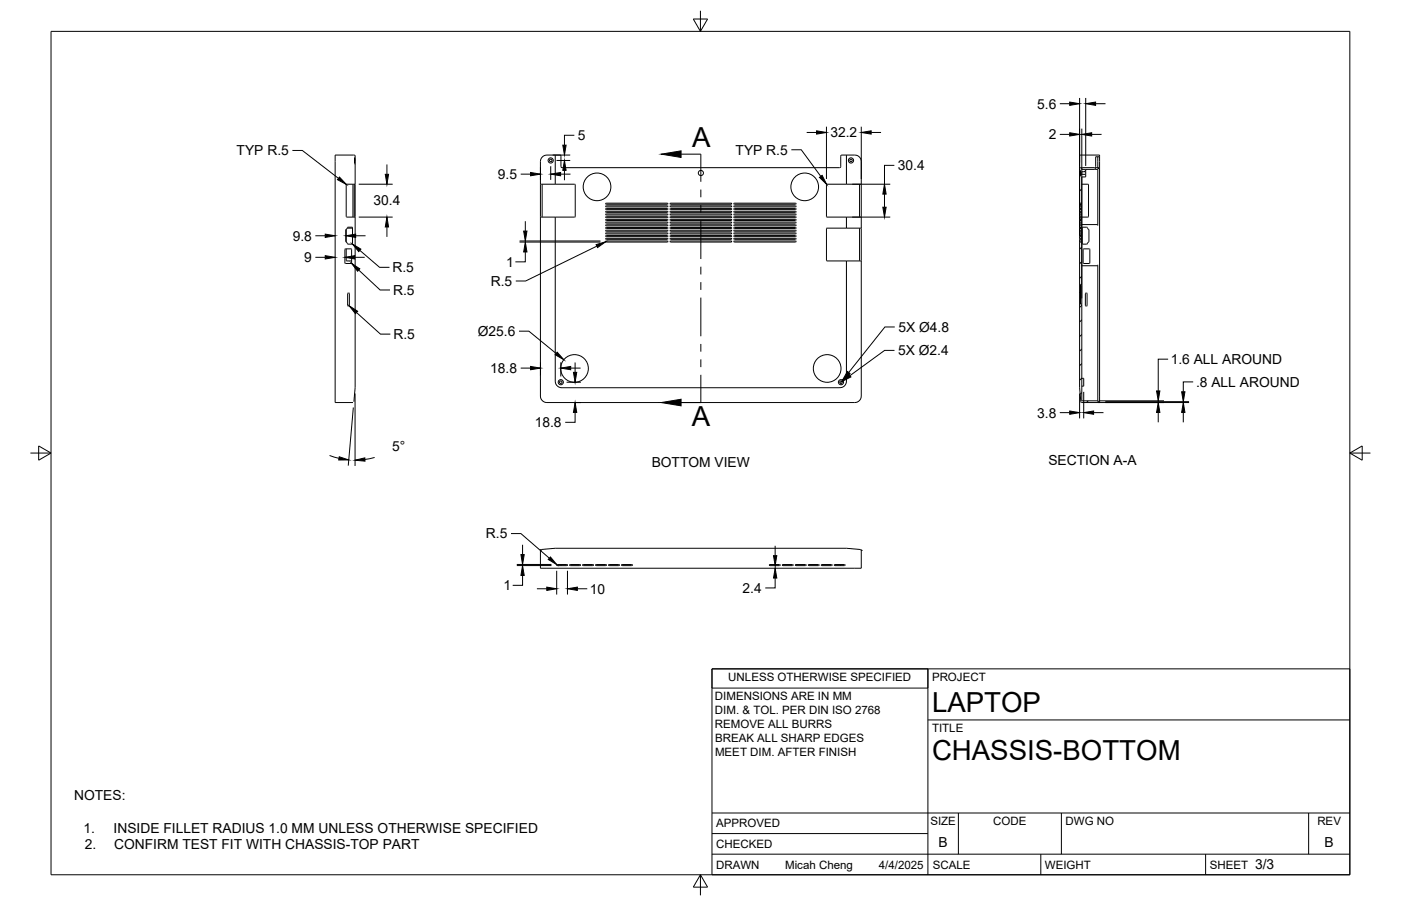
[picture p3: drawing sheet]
<svg xmlns="http://www.w3.org/2000/svg" width="432mm" height="279mm" viewBox="0 0 432 279" stroke-linecap="round" stroke-linejoin="round" font-family="sans-serif">
<!-- layer: Visible -->
<g fill="none" stroke="#000" stroke-width=".31">
<path d="M106.7 57v9.8l2.1 .2M108.8 56.8v10.2M108.8 56.8h.7M108.8 56.8l-2.1 .2M109.2 56.8v10.2M109.3 48.7v1.6zM109.5 56.8l-.1-8.8-.2-.2h-5.9v76.3h5.5M109.5 56.8v10.2M166.6 56.8v-7a2.02 2.02 0 0 1 2-2l4.1 .1 .2 3.5 .3 .3h85.6l.3-.3 .2-3.5 4.1-.1a2.02 2.02 0 0 1 2.1 2v7M166.6 56.8h10.5l.2 .2M166.6 56.8v10.2M167.1 56.8v10.2"/>
<path d="M171.2 47.8l-.1 9M177.3 57l-.1 9.9-10.6 .1M254.7 57l.1 9.9 10.7 .1M260.9 47.8v9M264.9 56.8v10.2M265.5 56.8v10.2M265.5 56.8h-10.6l-.2 .2M332.7 52.6v1.6M332.7 48.1v4.5M332.7 54.2v8.5M332.7 52.6h.3v1.6h-.3M332.8 48.1l.2-.3h5.9v.5"/>
<path d="M333.4 51.7h-.5l-.1 .3M333.4 51.7v.5h4.2M333.4 51.7h4.2M333.4 56.8l2.1 .2M334.6 53v.8M334.6 53h-1.2v.8h1.2M334.6 53.8v.8h-1.2v8.1M334.6 52.2v.8M335.5 57v9.8l-2.1 .2M337.6 51.7h1.3M337.6 52.2h.7M337.6 51.7v.5"/>
<path d="M338.3 48.3v3.4M338.9 48.3h-1.2v3.4M338.9 48.3v75.6M338.9 52h-.6v17.3M106.6 70.9l.6-.8h1.4v5.1l-1.3 .1-.7-.8v-3.6M106.7 76.8l.1 3.6 1.6 .1M106.7 70.7v3.9M107 70.4h1.6M108.8 67h.7M109.5 67v52.6l-.4 4.3M166.6 67v55.1a2.02 2.02 0 0 0 2 2h94.8a2.02 2.02 0 0 0 2.1-2v-41.6M171.1 67v50.5a2.25 2.25 0 0 0 3 2.1h84.3a2.14 2.14 0 0 0 2.5-2.6v-36.5"/>
<path d="M186.7 64.4l19-.1 .1 .2-.1 .1h-18.9zM186.7 67.7l19-.1 .1 .2-.1 .2h-18.9zM186.7 69.4l19-.1 .1 .2-.1 .2-18.9-.1zM186.7 71h19l.1 .1-.1 .2h-18.9zM186.7 72.7l19-.1 .1 .2-.1 .2h-18.9zM186.7 74.4l19-.1 .1 .2-.1 .1h-18.9zM186.7 73.5h19l.1 .1-.1 .2h-18.9zM186.7 71.9l19-.1 .1 .2-.1 .2-18.9-.1zM186.7 68.5h19l.1 .1-.1 .2h-18.9zM186.7 66.9l19-.1 .1 .2-.1 .1h-18.9zM186.7 65.2h19l.1 .1-.1 .2h-18.9zM186.7 63.5h19l.1 .1-.1 .2h-18.9z"/>
<path d="M186.8 63h18.9M186.8 66.3h18.9M186.8 70.5h18.9M186.8 66.3l-.1-.2 .1-.1h18.9l.1 .1-.1 .2M186.8 63v-.3h18.9l.1 .1-.1 .2M186.8 70.5l-.1-.2 .1-.2h18.9l.1 .2-.1 .2M206.6 74.4l18.8-.1 .1 .2-.2 .2-18.6-.1zM206.6 72.7l18.8-.1 .1 .2-.2 .2h-18.6zM206.6 71h18.8l.1 .1-.2 .2h-18.6zM206.6 69.4l18.8-.1 .1 .2-.2 .2-18.6-.1zM206.6 67.7l18.8-.1 .1 .2-.2 .2h-18.6zM206.6 64.4l18.8-.1 .1 .2-.2 .1h-18.6z"/>
<path d="M206.6 63.5h18.8l.1 .1-.2 .2h-18.6zM206.6 65.2h18.8l.1 .1-.2 .2h-18.6zM206.6 66.9l18.8-.1 .1 .2-.2 .1h-18.6zM206.6 68.5h18.8l.1 .1-.2 .2h-18.6zM206.6 71.9l18.8-.1 .1 .2-.2 .2-18.6-.1zM206.6 73.5h18.8l.1 .1-.2 .2h-18.6zM206.7 63h18.6M206.7 66.3h18.6M206.7 70.5h18.6M206.7 63l-.2-.2 .2-.1h18.6l.2 .1-.1 .2M206.7 66.3l-.2-.2 .2-.1h18.6l.2 .1-.1 .2M206.7 70.5l-.2-.2 .2-.2h18.6l.2 .2-.1 .2"/>
<path d="M226.3 65.2h18.9l.1 .1-.1 .2h-18.9M226.3 69.3h18.9l.1 .2-.1 .1-18.9 .1M226.3 68.5h18.9l.1 .1-.1 .2h-18.9M226.3 67.6h18.9l.1 .2-.1 .2h-18.9M226.3 72.6h18.9l.1 .2-.1 .2h-18.9M226.3 73.5h18.9l.1 .1-.1 .2h-18.9M226.3 64.3h18.9l.1 .2-.1 .1h-18.9M226.3 62.7h18.9l.1 .1-.1 .2M226.3 71.8h18.9l.1 .2-.1 .1-18.9 .1M226.3 66.8h18.9l.1 .2-.1 .1h-18.9M226.3 70.1h18.9l.1 .2-.1 .2M226.3 66h18.9l.1 .1-.1 .2"/>
<path d="M226.3 71h18.9l.1 .1-.1 .2h-18.9M226.3 74.3h18.9l.1 .2-.1 .1-18.9 .1M226.3 63.5h18.9l.1 .1-.1 .2h-18.9M226.3 63h18.9M226.3 66.3h18.9M226.3 70.5h18.9M226.3 65.2l-.1 .1 .1 .2M226.3 69.3l-.1 .2 .1 .1M226.3 68.5l-.1 .1 .1 .2M226.3 67.6l-.1 .2 .1 .2M226.3 72.6l-.1 .2 .1 .2M226.3 73.5l-.1 .1 .1 .2"/>
<path d="M226.3 64.3l-.1 .2 .1 .1M226.3 62.7l-.1 .1 .1 .2M226.3 71.8l-.1 .2 .1 .1M226.3 66.8l-.1 .2 .1 .1M226.3 70.1l-.1 .2 .1 .2M226.3 66l-.1 .1 .1 .2M226.3 71l-.1 .1 .1 .2M226.3 74.3l-.1 .2 .1 .1M226.3 63.5l-.1 .1 .1 .2M260.9 67v3.4M264.9 70.4v10.1M265.5 70.4l-10.6-.1-.2 .2 .1 9.9 10.7 .1"/>
<path d="M265.5 70.4v10.1M265.5 67v3.4M332.7 74.7v44.9l.4 4.3 .3 .2h5.5v-.2M332.7 74.3v.4M332.7 73.5v.3M332.7 72.6v.4M332.7 71.8v.4M332.7 71v.3M332.7 70.1v.4M332.7 69.3v.4M332.7 68.5v.3M332.7 67.6v.4"/>
<path d="M332.7 66.8v.3M332.7 66v.3M332.7 65.2v.3M332.7 64.3v.3M332.7 63.5v.3M332.7 62.7v.3M332.7 63h.7M332.7 62.7h.7M332.7 64.6h.7M332.7 64.3h.7M332.7 66.3h.7M332.7 66h.7"/>
<path d="M332.7 68h.7M332.7 67.6h.7M332.7 69.7h.7M332.7 69.3h.7M332.7 71.3h.7M332.7 71h.7M332.7 73h.7M332.7 72.6h.7M332.7 65.5h.7M332.7 65.2h.7M332.7 74.7h.7M332.7 74.3h.7"/>
<path d="M332.7 68.8h.7M332.7 68.5h.7M332.7 73.8h.7M332.7 73.5h.7M332.7 63.8h.7M332.7 63.5h.7M332.7 67.1h.7M332.7 66.8h.7M332.7 70.5h.7M332.7 70.1h.7M332.7 72.2h.7M332.7 71.8h.7"/>
<path d="M332.7 63v.5M332.7 63.8v.5M332.7 64.6v.6M332.7 65.5v.5M332.7 66.3v.5M332.7 67.1v.5M332.7 68v.5M332.7 68.8v.5M332.7 69.7v.4M332.7 70.5v.5M332.7 71.3v.5M332.7 72.2v.4"/>
<path d="M332.7 73v.5M332.7 73.8v.5M333.4 62.7v.3M333.4 63.5v.3M333.4 64.3v.3M333.4 65.2v.3M333.4 66v.3M333.4 66.8v.3M333.4 67.6v.4M333.4 68.5v.3M333.4 69.3v.4M333.4 70.1v.4"/>
<path d="M333.4 71v.3M333.4 71.8v.4M333.4 72.6v.4M333.4 73.5v.3M333.4 74.3v.4M333.4 63v.5M333.4 63.8v.5M333.4 64.6v.6M333.4 65.5v.5M333.4 66.3v.5M333.4 67.1v.5M333.4 68v.5"/>
<path d="M333.4 68.8v.5M333.4 69.7v.4M333.4 70.5v.5M333.4 71.3v.5M333.4 72.2v.4M333.4 73v.5M333.4 73.8v.5M333.4 74.7v13M333.4 69.3h4.9M333.8 76.9v4.2M333.8 76.9l2-.1 .1 4.3-.2 .1M335.6 70.9l-.6-.8h-1.4v5.1l1.3 .1 .7-.8v-3.6"/>
<path d="M338.3 69.3v.3M106.5 81.3h1.7M106.5 81.2l-.2-.1 .2-4.3 1.9 .1-.2 4.3M107.2 90.4l.5 .1v3.7l-.2 .2-.4-.2zM333.4 87.7v6.1M333.4 93.8v29.8h4.9M333.4 87.7h-.4v6.1h.4M333.4 82h4.9M333.8 81.1l.2 .1M334 81.3h1.7M334.5 90.6v3.6M334.5 90.5l.4-.1 .1 .1v3.7l-.3 .2-.2-.2"/>
<path d="M338.3 81.6v.4M338.3 82v41.6M333.4 116.7h.6v2.4h-.6M338.3 123.6v.3h.6M166.6 169.7l.2-.2 4.3-.4h89.8l4.3 .4 .3 .2M166.6 169.7h.1M166.6 169.7v5.5h98.9v-5.5M171.6 174.1l3.3 .2-.2 .1h-3zM172.9 174.1v.3M175.6 174.1l3.3 .2-3.2 .1zM179.6 174.1l3.3 .2-3.2 .1zM183.7 174.1h3"/>
<path d="M183.7 174.4h3M183.7 174.1l-.1 .2 .1 .1M186.7 174.1l.2 .2-.2 .1M187.7 174.1h3M187.7 174.4h3M187.7 174.1l-.1 .2 .1 .1M190.7 174.1l.2 .2-.2 .1M191.6 174.1l3.3 .2-3.2 .1zM237.3 174.1h3M237.3 174.4h3M237.3 174.1l-.2 .2 .2 .1M240.3 174.1l.2 .2-.2 .1"/>
<path d="M241.3 174.1h3M241.3 174.4h3M241.3 174.1l-.2 .2 .2 .1M244.3 174.1l.2 .2-.2 .1M245.2 174.1l3.3 .2-.2 .1h-3zM249.2 174.1l3.3 .2-.2 .1h-3zM253.2 174.1l3.3 .2-.2 .1h-3zM257.2 174.1l3.3 .2-.2 .1h-3zM259.1 174.1v.3M265.5 169.7h.1"/>
<circle cx="169.7" cy="49.5" r=".81"/>
<circle cx="169.7" cy="49.5" r=".39"/>
<circle cx="184" cy="57.6" r="4.3"/>
<circle cx="216" cy="53.4" r=".79"/>
<circle cx="248" cy="57.6" r="4.3"/>
<circle cx="262.3" cy="49.5" r=".8"/>
<circle cx="262.3" cy="49.5" r=".39"/>
<circle cx="172.8" cy="117.9" r=".39"/>
<circle cx="172.8" cy="117.9" r=".79"/>
<circle cx="177.1" cy="113.6" r="4.3"/>
<circle cx="254.9" cy="113.6" r="4.3"/>
<circle cx="259.2" cy="117.9" r=".39"/>
<circle cx="259.2" cy="117.9" r=".79"/>
</g>
<!-- layer: Border -->
<path d="M15.7 9.7h400.3v260.1h-400.3zM213.7 5.9h4.4l-2.2 3.8zM215.9 3.3v6.4M9.4 139.7h6.3M11.9 137.5l3.8 2.2-3.8 2.2zM416 139.7h6.4M416 139.7l3.8-2.2v4.4zM215.9 269.8l2.2 3.8h-4.4zM215.9 269.8v6.3" fill="none" stroke="#000" stroke-width=".31"/>
<!-- layer: Titleblock -->
<path d="M219.4 206.3h196.6v63.5h-196.6zM286 206.3v63.5M286 222h130M219.4 257.1h66.6M219.4 250.7h196.6M295.4 250.7v12.7M327.1 250.7v12.7M403.3 250.7v12.7M219.4 263.4h196.6M320.8 263.4v6.4M371.6 263.4v6.4" fill="none" stroke="#000" stroke-width=".31"/>
<!-- layer: Custom Tables -->
<path d="M219.4 206.3h66.6v5.9h-66.6z" fill="none" stroke="#000" stroke-width=".31"/>
<!-- layer: Hatching -->
<g fill="none" stroke="#000" stroke-width=".31">
<path d="M333.4 53.7l-.7 .7M333.4 58.2l-.7 .7M334.6 52.6l-.4 .4M333 72.2l-.3 .2M333.2 63l-.5 .4M333.4 67.2l-.4 .4M333.4 71.7l-.1 .1M333.4 76.2l-.7 .7M333 90.1l-.3 .2M333.4 80.7l-.7 .6M333.4 85.2l-.7 .7M333.4 94.1l-.7 .7"/>
<path d="M333.4 98.6l-.7 .7M333.4 103.1l-.7 .7M333.4 107.6l-.7 .7M333.4 112.1l-.7 .7M333.4 116.6l-.7 .7M333.4 121.1l-.5 .5M335.4 123.6l-.5 .5"/>
</g>
<!-- layer: Section Lines -->
<path d="M209.9 47.5h6.1v8.6M216 58.5v2.3M216 63.2v2.4M216 68v11.9M216 82.3v2.3M216 87v2.4M216 91.8v11.9M216 106.1v2.4M216 110.8v2.4M216 115.6v8.5h-6.1" fill="none" stroke="#000" stroke-width=".31"/>
<path d="M203.8 47.5l6.1-1v2.1zM203.8 124.1l6.1-1v2.1z" fill="#000" stroke="#000" stroke-width=".31"/>
<!-- layer: FD_Dimensions -->
<g fill="none" stroke="#000" stroke-width=".31">
<path d="M254.7 39.1v16.1M265.5 39.1v16.1M326.6 32h3.1M332.7 30.2v42.7M333.4 39.7v52.3M334.6 30.2v21M337.7 32h3M90.1 46.4h3.1l11.1 8.6M110.6 56.8h10.4M119.3 50.7v3.1M160.5 53.7h3M166.6 51.6v3.9"/>
<path d="M169.7 51.3v4.2M170.3 47.8h5.4M171.5 49.5h4.2M172.8 53.7h3M174 52.5v3.1M177 41.7h-3v3.1M243.9 46.2h3.1l6 8.2M248.6 40.9h3.1M262.7 56.8h11.7M268.5 40.9h3M272.6 59.9v4M275.7 51h-3.1v5.8"/>
<path d="M326.6 41.4h3.1M336.5 41.4h3M97.2 72.7h3M97.2 79.4h3M109.3 79.4h3.1M109.6 72.7h3.1M110.6 67h10.4M110.9 77.2l6.1 5.2h3M119.3 70v3M160.1 74.3h25M160.1 74.7h25M161.9 77.7v3.1h-3"/>
<path d="M161.9 68.2v3.1M184 75.9l-22 10.8h-3M262.7 67h11.7M109.9 96.4l7.4 6.6h3M110.6 83.3l6.6 6.1h3M160 102.1h3l8.4 6.9M160.5 113.5h3M166.6 111.7v4M172.8 111.7v4.4M174.6 117.9h4.4M175.9 113.5h3M177.2 111.8v3"/>
<path d="M275.7 108.1h-3.1l-10.6 7.7M275.8 100.8h-3.1l-11.1 14.1M360 110.8h-3v9.8M367.7 117.8h-3v3M108.9 125.7l-1.6 17.9M109.4 121.3v22.4M177.2 127.2v3h-3M177.2 124.1h1.8M326.6 127.3h3.1M332.7 121.3v7.7M334 120.8v8.2M337.1 127.3h3"/>
<path d="M338.6 124.1h27.9M338.6 123.6h20.2M340.7 123.9h25.8M357 127.2v3M364.7 127.2v3M101.6 140.5l2.9 .8M115.5 141.1l-3 .6M157.5 164.5h3l8.8 7.6M159.3 174.1h10.7M159.3 174.4h10.7M161.1 177.5v3h-3.1M161.1 168v3"/>
<path d="M171.6 176v7.3M174.9 176v7.3M238.9 178.3v3h-3M238.9 168.3v3.1M165.5 181.6h3M177.9 181.6h3.1"/>
</g>
<g fill="#000" stroke="#000" stroke-width=".31">
<path d="M329.7 31.5l3 .5-3 .5zM334.6 32l3.1-.5v1zM104.6 54.6l2.1 2.3-2.7-1.5zM118.7 53.8h1.1l-.5 3zM163.5 53.2l3.1 .5-3.1 .5zM169.7 53.7l3.1-.5v1zM174 49.5l.5 3h-1zM173.5 44.8h1l-.5 3zM251.7 40.3l3 .6-3 .5zM252.6 54.7l.8-.6 1.4 2.8zM265.5 40.9l3-.6v1.1zM272.6 56.8l.5 3.1h-1z"/>
<path d="M329.7 40.9l3 .5-3 .6zM333.4 41.4l3.1-.5v1.1zM100.2 72.2l3.1 .5-3.1 .5zM100.2 78.8l3.1 .6-3.1 .5zM106.3 79.4l3-.6v1.1zM106.6 72.7l3-.5v1zM108.6 75.2l2.6 1.6-.6 .8zM119.3 67l.5 3h-1.1zM161.4 71.3h1l-.5 3zM161.9 74.7l.5 3h-1zM183.7 75.4l3-.9-2.5 1.8zM272.1 63.9h1l-.5 3.1z"/>
<path d="M107.6 94.3l2.6 1.7-.7 .7zM108.3 81.2l2.6 1.7-.7 .8zM163.5 113l3.1 .5-3.1 .5zM171.7 108.6l2.1 2.3-2.7-1.5zM172.8 113.5l3.1-.5v1zM176.7 114.8h1.1l-.6 3.1zM261.2 114.6l.8 .6-2.3 2zM261.7 115.4l.6 .8-2.8 1.4zM177.2 124.1l.6 3.1h-1.1zM329.7 126.7l3 .6-3 .5zM334 127.3l3.1-.6v1.1zM357 124.1l.5 3.1h-1z"/>
<path d="M356.5 120.6h1l-.5 3zM364.7 124.1l.5 3.1h-1zM364.2 120.8h1l-.5 3.1zM104.6 140.9l2.9 .9-3.1 .1zM109.4 141.9l3-.7 .1 1zM160.5 171h1.1l-.5 3.1zM161.1 174.4l.5 3.1h-1.1zM169.7 171.8l1.9 2.3-2.6-1.6zM238.4 171.4h1l-.5 3zM238.9 175.2l.5 3.1h-1zM168.5 181.1l3.1 .5-3.1 .5zM174.9 181.6l3-.5v1z"/>
</g>
<g font-size="8.5">
<text x="213.3" y="45.3">A</text>
<text x="213.3" y="131.4">A</text>
<text x="287.3" y="219.5">LAPTOP</text>
<text x="287.3" y="234.5">CHASSIS-BOTTOM</text>
</g>
<g font-size="4.3">
<text x="319.7" y="33.5">5.6</text>
<text x="72.9" y="47.9">TYP R.5</text>
<text x="178.1" y="43.2">5</text>
<text x="226.7" y="47.7">TYP R.5</text>
<text x="255.9" y="42.4">32.2</text>
<text x="323.2" y="43">2</text>
<text x="276.8" y="52.5">30.4</text>
<text x="153.5" y="55.2">9.5</text>
<text x="115.1" y="63.2">30.4</text>
<text x="90.2" y="74.2">9.8</text>
<text x="93.7" y="80.9">9</text>
<text x="121" y="83.9">R.5</text>
<text x="156" y="82.3">1</text>
<text x="151.2" y="88.2">R.5</text>
<text x="121.1" y="90.9">R.5</text>
<text x="121.2" y="104.5">R.5</text>
<text x="147.3" y="103.6">Ø25.6</text>
<text x="276.9" y="102.3">5X Ø4.8</text>
<text x="276.8" y="109.5">5X Ø2.4</text>
<text x="360.8" y="112.3">1.6 ALL AROUND</text>
<text x="151.1" y="115">18.8</text>
<text x="368.6" y="119.3">.8 ALL AROUND</text>
<text x="164.8" y="131.7">18.8</text>
<text x="319.7" y="128.8">3.8</text>
<text x="120.9" y="139">5°</text>
<text x="200.9" y="144">BOTTOM VIEW</text>
<text x="323.1" y="143.5">SECTION A-A</text>
<text x="149.8" y="166.1">R.5</text>
<text x="155.2" y="182">1</text>
<text x="181.8" y="183.1">10</text>
<text x="228.9" y="182.8">2.4</text>
<text x="22.9" y="246.6">NOTES:</text>
<text x="25.8" y="256.8">1.</text>
<text x="35" y="256.8">INSIDE FILLET RADIUS 1.0 MM UNLESS OTHERWISE SPECIFIED</text>
<text x="26.1" y="261.9">2.</text>
<text x="35.2" y="261.9">CONFIRM TEST FIT WITH CHASSIS-TOP PART</text>
<text x="289.3" y="261.2">B</text>
<text x="408.2" y="261.2">B</text>
<text x="386.8" y="268.1">3/3</text>
</g>
<g font-size="3.5">
<text x="220.4" y="216">DIMENSIONS ARE IN MM</text>
<text x="224.5" y="210.1">UNLESS OTHERWISE SPECIFIED</text>
<text x="287.3" y="210.1">PROJECT</text>
<text x="220.4" y="220.3">DIM. &amp; TOL. PER DIN ISO 2768</text>
<text x="220.4" y="224.5">REMOVE ALL BURRS</text>
<text x="287.3" y="225.8">TITLE</text>
<text x="220.4" y="228.8">BREAK ALL SHARP EDGES</text>
<text x="220.4" y="233.1">MEET DIM. AFTER FINISH</text>
<text x="220.7" y="255.2">APPROVED</text>
<text x="286.7" y="254.5">SIZE</text>
<text x="306.1" y="254.5">CODE</text>
<text x="328.4" y="254.5">DWG NO</text>
<text x="406" y="254.5">REV</text>
<text x="220.7" y="261.5">CHECKED</text>
<text x="220.7" y="267.9">DRAWN</text>
<text x="242" y="267.9">Micah Cheng</text>
<text x="270.9" y="267.9">4/4/2025</text>
<text x="287.5" y="267.9">SCALE</text>
<text x="322.1" y="267.9">WEIGHT</text>
<text x="372.9" y="267.9">SHEET</text>
</g>
</svg>
